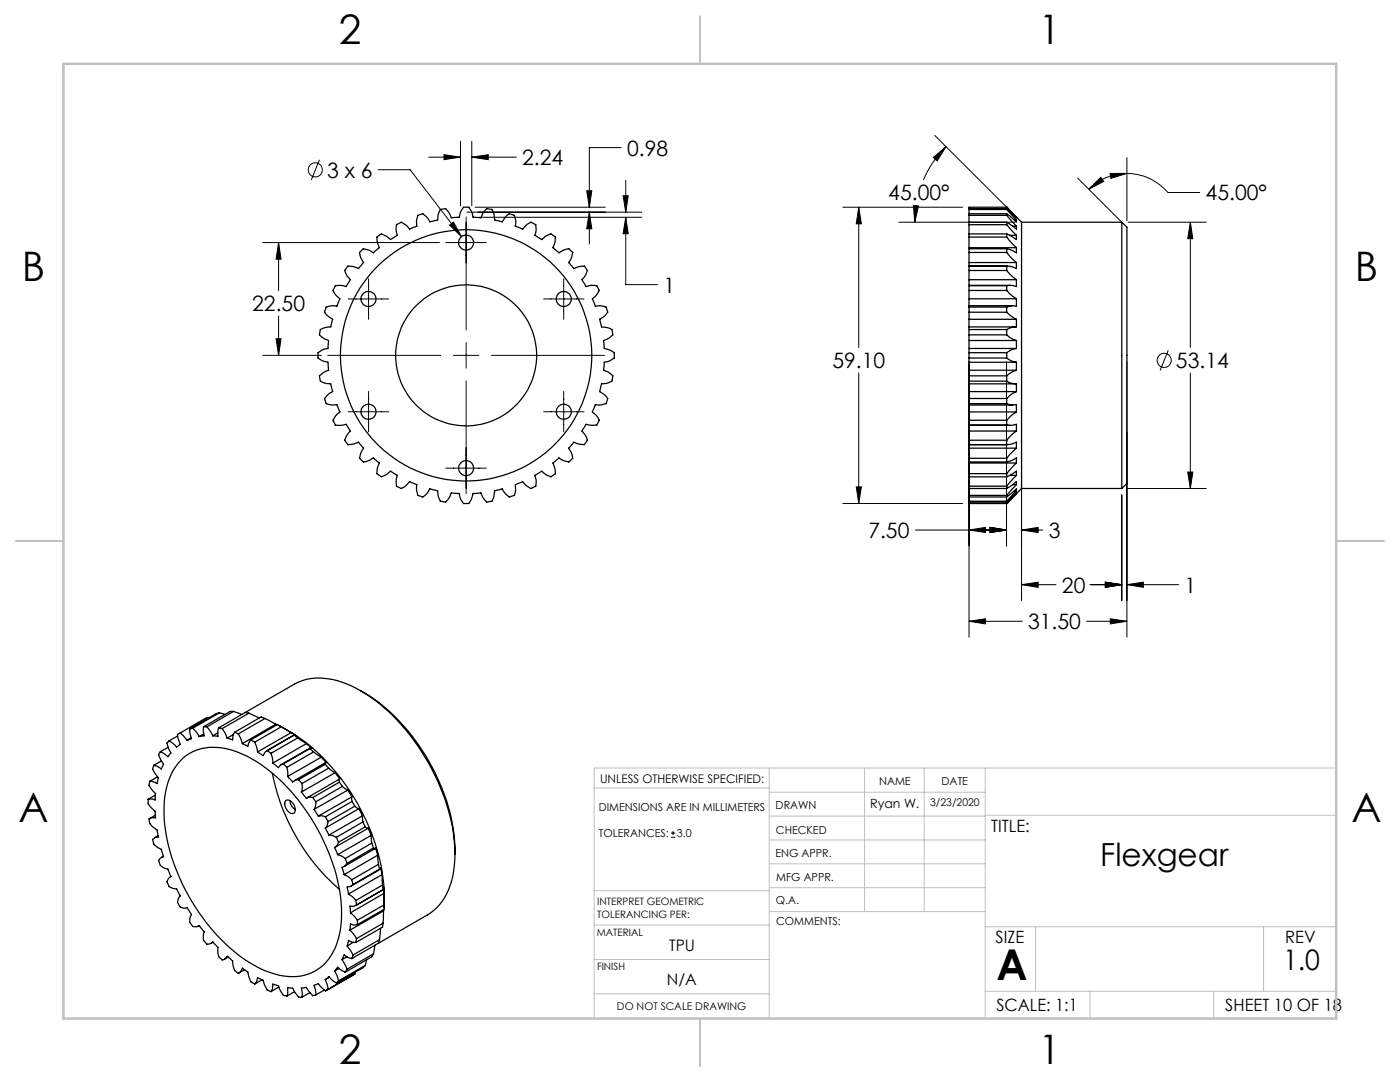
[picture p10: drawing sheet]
<svg xmlns="http://www.w3.org/2000/svg" width="279mm" height="216mm" viewBox="0 0 279 216" stroke-linecap="round" stroke-linejoin="round" font-family="sans-serif">
<g fill="none" stroke="#000" stroke-width=".2">
<path d="M63.7 31.9l-1.6 4M75.5 33.9h6.3l10.3 13.3M85.5 31.4h6.4M88.6 30.9l3.3 .5-3.3 .5zM91.9 28.2v12.9M94.2 31.4l3.2-.5v1zM94.2 28.2v12.9M94.2 31.4h8.8M117.1 38.1h1l-.5 3.2zM124 29.5h-6.4v11.8M124.4 39.1h1l-.5 3.2zM124.9 36v6.3"/>
<path d="M186.3 31.4l2.5-2.2-1.8 2.9zM186.5 27l16.5 16.4M188.8 29.2a20.9 20.9 0 0 0-4.5 6.7M215.1 35.5l8.9 8.9M217.3 37.7l2.4-2.3 .6 .8zM221.5 34.6h3.4l-3.2 1zM224.9 34.6a10.6 10.6 0 0 0-7.6 3.1M224.9 34.6a10.9 10.9 0 0 1 8.2 3.8h6.3M224.9 31.4v12.7M52.4 48.4h35.3M55.6 48.4l.5 3.3h-1zM55.6 48.4v9.6"/>
<path d="M69.5 59.7h8.1M73.6 55.6v8.1M89 48.4h8M89.7 44.9l.8-.6 1.6 2.9zM93 43.3v22.5M93.2 42.3h34.9M94.8 41.3h26M95.7 43.4h32.4M108.5 59.7h8.1M112.5 55.6v8.1M117.6 42.3l.5 3.3h-1zM117.6 42.3v6.4"/>
<path d="M124.9 43.4l.5 3.2h-1zM124.9 43.4v13.4h6.3M168.2 41.3h23.9M171.4 41.3l.5 3.4h-1zM171.4 41.3v28.1M179.4 44.3h23.2M182.3 41l1 .1-.7 3.2zM182.8 40.9l-.2 3.4M225.1 44.3h15.6M237.6 44.3l.5 3.3h-1.1zM237.6 44.3v25M52.4 70.9h11.7"/>
<path d="M55.1 67.6h1l-.5 3.3zM55.6 63v7.9M65.4 70.9h22.5M73.6 78.1v8.1M90.5 70.9h5.1M93 68.4v5M93 76v22.5M98.1 70.9h22.6M112.5 78.1v8.1M171.4 74.4v26.1M193.4 72.2v54.9M200.9 72.2v36.7"/>
<path d="M203.9 72.2v47.6M224.9 72.2v54.9M233.2 69.9l-1.7 4M237.6 74.4v23.1M69.5 82.2h8.1M89 93.4h8M108.5 82.2h8.1M170.9 97.2h1l-.5 3.3zM223.9 98.7v21.1M225.1 97.5h15.6M237 94.2h1.1l-.5 3.3zM168.2 100.5h23.9"/>
<path d="M182.7 105.8h18.2M193.4 105.8l3.3-.6v1.1zM197.6 105.2l3.3 .6-3.3 .5zM203.9 105.8l3.3-.6v1.1zM203.9 116.7l3.3-.5v1zM203.9 105.8h4.2M203.9 116.7h6.8M217.5 116.7h6.4M220.6 116.2l3.3 .5-3.3 .5zM224.9 116.7l3.3-.5v1zM224.9 116.7h10.3M193.4 124l3.3-.5v1z"/>
<path d="M193.4 124h10.6M216.9 124h8M221.6 123.5l3.3 .5-3.3 .5zM133.9 167.1h.9M133.9 166.2h.9M134.3 165.8v.9"/>
<circle cx="62.9" cy="33.9" r="1.42"/>
<circle cx="232.3" cy="71.9" r="1.41"/>
</g>
<g fill="none" stroke="#c0c0c0" stroke-width=".2">
<path d="M118.6 157.2h34.9M153.5 153.2v50M153.5 158.1h43.1M172.5 153.2v28.7M184.4 153.2v28.7M196.6 153.2v50M266.7 153.2h-148.1v50M118.6 177.7h35M153.5 167.6h43.1M153.5 162.8h43.1M153.5 172.4h43.1M153.5 177.1h43.1"/>
<path d="M196.6 162.7h70.1M118.6 198.3h34.9M118.6 191.5h34.9M118.6 184.6h35M153.6 181.9h43M196.6 197.8h70.1M196.6 184.9h70.1M206.7 184.9v12.9M217.5 197.8v5.4M242.2 197.8v5.4M252.2 184.9v12.9"/>
</g>
<path d="M139.7 3.2v9.5M3.1 107.9h9.6M266.7 107.9h9.5M139.7 203.2v9.6" fill="none" stroke="#c0c0c0" stroke-width=".25"/>
<path d="M12.7 12.7h254v190.5h-254z" fill="none" stroke="#c0c0c0" stroke-width=".5"/>
<path d="M88.6 30.9l3.3 .5-3.3 .5zM94.2 31.4l3.2-.5v1zM117.6 42.3l.5 3.3h-1zM117.1 38.1h1l-.5 3.2zM124.9 43.4l.5 3.2h-1zM124.4 39.1h1l-.5 3.2zM55.6 48.4l.5 3.3h-1zM55.1 67.6h1l-.5 3.3zM89.7 44.9l2.4 2.3-1.6-2.9zM193.4 105.8l3.3-.6v1.1zM197.6 105.2l3.3 .6-3.3 .5zM193.4 124l3.3-.5v1zM221.6 123.5l3.3 .5-3.3 .5zM217.3 37.7l3-1.5-.6-.8zM221.5 34.6l.2 1 3.2-1zM203.9 105.8l3.3-.6v1.1zM197.6 105.2l3.3 .6-3.3 .5zM182.3 41l.3 3.3 .7-3.2zM186.3 31.4l.7 .7 1.8-2.9zM220.6 116.2l3.3 .5-3.3 .5zM224.9 116.7l3.3-.5v1zM237.6 44.3l.5 3.3h-1.1zM237 94.2h1.1l-.5 3.3zM203.9 116.7l3.3-.5v1zM220.6 116.2l3.3 .5-3.3 .5zM171.4 41.3l.5 3.4h-1zM170.9 97.2h1l-.5 3.3z" fill="#000"/>
<g fill="none" stroke="#000" stroke-width=".25">
<path d="M71.8 50.4l.7-.8 .9 .2 1.1 .6 1.2-1-.3-.9-.2-1.2 .9-.6 .9 .4 .9 .7 .4-.2 1-.6-.2-1v-1.2l1-.5 .8 .5 .8 .9 1.5-.6-.1-.9 .3-1.2 1-.3 .7 .6 .7 1 .6-.2 .9-.2 .1-1 .5-1.1 1-.2 .7 .8 .5 1.1 1.6-.1 .2-1 .6-1.1h1.1l.5 .9 .3 1.2 1.6 .1 .3-.9 .8-1 1.1 .2 .4 .9 .1 1.2 1.5 .4 .9-1.3 .5-.3 1.1 .3 .2 .9-.1 1.2 1.5 .6 .7-.7 1-.7 .9 .5 .1 1-.2 1.2 1 .6 .3 .2 .7-.6 1.2-.5 .8 .6v1l-.5 1.1 1.2 1 .9-.4 1.1-.4 .8 .8-.2 .9-.6 1.1 1 1.2 .9-.4 1.2-.1 .6 .9-.3 .9-.8 .9 .2 .4 .7 1 .9-.3 1.2 .1 .5 1-.5 .8-.9 .8 .6 1.5 1-.1 1.2 .3 .3 1-.6 .7-1 .7 .4 1.5 1.5 .3 .5 .3 .2 1-.7 .7-1.1 .4 .1 1.6 .9 .3 1.1 .6v1l-.8 .6-1.2 .3-.1 1.6 .9 .3 .9 .8-.2 1.1-.9 .3-1.1 .2-.3 .9-.1 .6 .8 .5 .8 .9-.3 1-1 .3h-1.2l-.6 1.4 .8 .6 .6 1.1-.5 .9-1 .1-1.1-.2-.7 1-.2 .3 .7 .7 .4 1.1-.6 .9h-.9l-1.2-.5-1 1.2 .5 .8 .3 1.2-.8 .8-.9-.2-1.1-.6-1.2 1 .4 .9 .1 1.2-.8 .6-.9-.3-1-.8-.3 .2-1 .7 .2 .9-.1 1.2-.9 .5-.9-.5-.8-.9-1.5 .6 .1 .9-.2 1.2-1.1 .4-.7-.6-.7-1.1-1.5 .4-.2 1.5-.3 .6-1.1 .2-.6-.8-.5-1-1.4 .1h-.2l-.2 .9-.6 1.1h-1.1l-.5-.8-.3-1.2h-.3l-1.3-.1-.4 .8-.8 1-1-.2-.4-.9-.2-1.2-1.5-.4-.5 .9-.9 .8-1-.4-.3-.9 .1-1.2-1.5-.6-.6 .7-1 .7-1-.5v-1l.2-1.1-1-.7-.4-.2-.7 .7-1.1 .4-.9-.6 .1-.9 .4-1.2-1.2-1-.8 .5-1.2 .3-.7-.8 .2-.9 .6-1.1-1.1-1.2-.9 .4-1.2 .1-.6-.9 .3-.8 .8-1-.2-.3-.6-1-.9 .2-1.3-.1-.4-.9 .5-.9 .8-.8-.6-1.4h-.9l-1.2-.3-.3-1 .6-.7 1-.7-.4-1.5-.9-.1-1.2-.4-.2-1.1 .8-.6 1.1-.5-.2-1.6-.9-.2-1-.7v-1l.8-.6 1.1-.3 .1-.2 .1-1.4-.9-.3-1-.8 .2-1 .9-.4 1.2-.2 .4-1.5-1.3-.9-.3-.5 .3-1 .9-.3 1.2 .1 .6-1.5-.7-.6-.6-1 .4-1 1-.1 1.2 .3 .6-1 .2-.4-.6-.7-.5-1.1 .6-.9 1 .1 1.1 .4 1.1-1.2-.5-.8zM193.4 58v1.6M193.4 59.6v1.4M193.4 54v1.8M193.4 55.8v1.1M193.4 52.4v.6M193.4 50.4v2M193.4 49.4v.2M193.4 47.3v2.1M193.4 44.8v1.9M193.4 43v1.3M193.4 46.7v.6"/>
<path d="M193.4 49.6v.8M193.4 58h7.5M193.4 59.6h9.4M193.4 57h7.5M193.4 54h7.5M193.4 55.8h9.4M193.4 52.4h9.4M193.4 50.4h7.5M193.4 49.6h7.5M193.4 49.4h9.4M193.4 47.3h7.5M193.4 46.7h7.5"/>
<path d="M193.4 44.8h7.5M193.4 43h7.5M193.4 42.7h7.5M193.4 41.8h7.5M193.4 41.6h7.5M200.9 58l.6 .6 1.3 1M200.9 54l1.9 1.8M200.9 50.4l1.9 2M200.9 47.3l1.9 2.1M200.9 46.7l1.9 1.1v-.8M200.9 44.8l1.9 2.2M200.9 44.3l1.9 1.4v-.6"/>
<path d="M200.9 43l1.9 2.1M200.9 42.7l1.9 1.6v-.4M200.9 41.8l1.9 2.1M200.9 41.6l1.9 1.9v-.1M200.9 41.3l1.9 2.1M200.9 41.3h.1M200.9 41.3h-7.5v1.7M200.9 41.3l3 3M200.9 44.3h-7.5v.5M200.9 41.6v.2M200.9 42.7v.3M200.9 44.3v.5"/>
<path d="M200.9 46.7v.6M200.9 49.6v.8M200.9 57v1M201.1 53.1h-7.7v.9M201.5 47h1.3M201.6 56.9h-8.2v1.1M202.1 45.1h.7M202.4 43.9h.4M202.7 43.4h.1M202.8 59.6v1.5l-.6-.1-1.3 .3M202.8 55.8v1.4l-.6-.2h-1.3M202.8 52.4v1.2l-1.3-.5h-.6v.9"/>
<path d="M202.8 49.4v1l-1.3-.6-.6-.2M203.9 44.3v53.2M203.9 44.3h20M223.9 44.3v53.2M223.9 44.3l1 1v51.2l-1 1M193.4 71.4v.9M193.4 69.5v.9M193.4 73.9v1.1M193.4 66.8v1.1M193.4 76.1v.5M193.4 65.3v.5M193.4 78.1v1.4"/>
<path d="M193.4 62.3v1.4M193.4 61v.3M193.4 72.3v1.6M193.4 67.9v1.6M193.4 76.6v1.5M193.4 63.7v1.5h9.3M193.4 76.6h9.3M193.4 61h8.7M193.4 71.4h7.5M193.4 72.3h9.4M193.4 69.5h9.4M193.4 70.4h7.5"/>
<path d="M193.4 61.3v1M193.4 65.8v1M193.4 70.4v1M193.4 75v1.1M193.4 79.5v1M193.4 73.9h9.4M193.4 75h7.5M193.4 76.1h7.5M193.4 66.8h7.5M193.4 67.9h9.4M193.4 65.8h7.5M193.4 78.1h9.4"/>
<path d="M193.4 79.5h7.5M193.4 62.3h7.5M193.4 63.7h9.4M193.4 61.3h7.5M200.9 66.8l1.2 .9 .7 .2M200.9 62.3l1.2 1 .7 .4M200.9 76.1l.6 .3 1.3 .2v1.5M200.9 71.4l1.2 .7 .7 .2M200.9 61.3v1M200.9 65.8v1M200.9 70.4v1M200.9 75v1.1"/>
<path d="M200.9 79.5v1M202.8 67.9v1.6M202.8 63.7v1.5l-.6 .1-1.3 .5M202.8 78.1l-.6 .4-1.3 1M202.8 73.9l-1.3 .6-.6 .5M202.8 72.3v1.6M202.8 69.5l-.6 .2-1.3 .7M193.4 80.5v.3M193.4 82.2v1.7M193.4 80.8v1.4M193.4 86v1.8M193.4 84.9v1.1"/>
<path d="M193.4 88.8v.6M193.4 89.4v2M193.4 92.2v.2M193.4 92.4v2.1M193.4 95.2v1.8M193.4 97.5v1.3M193.4 99.2v.8M193.4 80.8h8.7M193.4 97.5h7.5M193.4 83.9v1h8.2M193.4 87.8v.9h7.7M193.4 91.4v.8"/>
<path d="M193.4 94.5v.6h7.5M193.4 97v.5M193.4 98.8v.4M193.4 80.5h7.5M193.4 82.2h9.4M193.4 83.9h7.5M193.4 84.8h7.5M193.4 86h9.4M193.4 87.8h7.5M193.4 89.4h9.4M193.4 91.4h7.5M193.4 92.2h7.5"/>
<path d="M193.4 92.4h9.4M193.4 94.5h7.5M193.4 97h7.5M193.4 98.8h7.5M193.4 99.2h7.5M200.9 92.2l1.2-.4 .7-.4v1M200.9 87.8v.9l1.2-.2 .7-.3v1.2M200.9 84.8h1.2l.7-.1v1.3M200.9 80.5l1.2 .3h.7v1.4M200.9 83.9v.9M200.9 91.4v.8M200.9 94.5v.6"/>
<path d="M200.9 97v.5M200.9 98.8v.4M201.5 94.9h1.3M202.1 96.7h.7M202.4 97.9h.4M202.7 98.5h.1M202.8 98.5l-1.9 2M202.8 98.5v-.1l-1.9 1.8M202.8 97.9l-1.9 2.1M202.8 97.9v-.4l-1.9 1.7M202.8 96.7l-1.9 2.1M202.8 96.7v-.6l-1.9 1.4"/>
<path d="M202.8 94.9l-1.9 2.1M202.8 94.9v-.9l-1.9 1.1M202.8 92.4l-1.9 2.1M202.8 89.4l-1.9 2M202.8 86l-1.3 1.1-.6 .7M202.8 82.2l-.6 .4-1.3 1.3M203.9 97.5l-3 3M203.9 97.5h20M193.4 100v.5h7.5M193.4 100h7.5M193.4 100.2h7.5M200.9 100.5h.1"/>
<path d="M200.9 100v.2M72 137.9a37.4 37.4 0 0 1 14.7 16.1 35.7 35.7 0 0 1 4.1 16.4M29.6 159.5v.9l1.3 1.5 .1 1.3h-.7l-.6 .2a2.59 2.59 0 0 0 1.6 2.2l.3 1.4-.7 .1-.5 .4a2.41 2.41 0 0 0 1.8 2l.4 1.4-.6 .3-.4 .5a2.06 2.06 0 0 0 1.9 1.7l.6 1.5M29.9 155.9l-.2 .8 .7 1 .6 .7v1.1l-.1 .1-.4-.1h-.9M30.7 152.7l-.3 .7 1.2 1.8-.3 1.2-.8-.4-.6-.1M31 158.6l-1.4 .9M31.4 155l-1.5 .9M32 150l-.4 .6 1 1.9-.4 1-.8-.6-.7-.2M32.2 151.8l-1.5 .9M33.5 149.1l-1.5 .9M33.8 147.8l-.5 .5 .4 1.1 .4 .8-.5 .7-1.6-.9M35.5 146.9l-1.7 .9"/>
<path d="M35.9 146.3l-.5 .2 .6 2-.7 .5-.1 .1-1.4-1.3M35.9 146.3l1.5 1.4M36.5 151.3a10.4 10.4 0 0 1 11.1-1.2 31.9 31.9 0 0 1 14 12.4 35.5 35.5 0 0 1 6.5 21.7 11.8 11.8 0 0 1-4.6 9.2 10.3 10.3 0 0 1-9.8 .6 30.9 30.9 0 0 1-14-12 37.3 37.3 0 0 1-7-20.7 13.5 13.5 0 0 1 3.8-10zM37.9 145.5l.3 1.9-.8 .3M38.2 147.2l-.8 .5M38.5 145.3l.6 .6 .7 1.1M38.5 145.3l-.6 .2M40.6 145v1l.1 .8-.9 .2M40.6 145h.7M40.7 146.4l-.9 .6M41.3 145l1.2 1.8M41.7 143.3l-.5-.1-5.3 3.1"/>
<path d="M43.5 146.2l-1 .6M43.6 145.2l-.1 .5v1.2l-1-.1M43.6 145.2l.7 .2M43.8 142.2l1.1 .4M43.8 142.2l-.6 .2-5.3 3.1M43.8 142.2l-5.3 3.1M44.3 145.4l1 1.9M46.6 146.6l-1.3 .7M46.6 142l1.7 .6M46.6 142h-.7l-5.3 3M46.6 142l-5.3 3M46.8 146.1l-.3 .8-.1 .7-1.1-.3"/>
<path d="M46.8 146.1l.8 .3M47.6 146.4l.8 2M48.9 142.2l9.8-5.7a11.2 11.2 0 0 1 9.5-.4 30.7 30.7 0 0 1 13.9 10.9 42.2 42.2 0 0 1 8.6 21.3l.1 2.1M48.9 142.2l.8 .1M48.9 142.2l-5.3 3M49.7 142.3l2.1 1M49.7 142.3l-5.4 3.1M50.1 147.6l-.5 .7-.1 .6-1.1-.5M50.1 147.6l.7 .5M50.8 148.1l.4 .8 .2 1.1M52.9 143.4l2.1 1.1M52.9 143.4l-.8-.3-5.3 3"/>
<path d="M52.9 143.4l-5.3 3M53.3 149.8l-.5 .4-.3 .6-1.1-.8M53.3 149.8l.8 .5M54.1 150.3l.3 .9 .1 1.1M54.4 154.3a41.3 41.3 0 0 0 13.3 23.1M54.5 152.3l1.1 .9 .3-.5 .7-.3M55 144.5l.3 .1M55 144.5l-6.6 3.9M55.8 144.8a38.6 38.6 0 0 1 16.2 16.8 38 38 0 0 1 4.7 19.8l-5.4 3.1M56.1 145l2 1.2M56.1 145l-.7-.4-5.3 3M56.1 145l-5.3 3.1"/>
<path d="M56.6 152.4l.7 .7M57 159.8a1.07 1.07 0 0 1 1.5 .6 1.31 1.31 0 0 1 0 1.9 1.87 1.87 0 0 1-1.5-2.5zM57.3 153.1l.1 .9v.9M57.4 154.9l1 1.1 .5-.3 .7-.1M57.9 159.8a2.38 2.38 0 0 0 1 1.8M58.1 146.2l1.1 .7-.5-.2M58.1 146.2l-6.7 3.8M58.7 146.7h.1M58.7 146.7l-5.5 3.1M58.7 146.7l.7 .5M58.7 146.7l-5.4 3.1M59.4 147.2l1.7 1.2"/>
<path d="M59.4 147.2l-5.3 3.1M59.6 155.6l.7 .8M60.1 158l1 1.3 .5-.2h.8M60.3 156.4v.8l-.2 .8M61.1 148.4l1.1 .9-.2-.1-.2 .2M61.1 148.4l-6.6 3.9M61.8 149.4l.8 .6M61.8 149.4l-5.2 3M61.9 149.3l-5.8 3.3M62.4 159.1l.6 .9M62.6 150l1.5 1.1M62.6 150l-5.3 3.1"/>
<path d="M63 160v.8l-.3 .7M64.1 151.1l1 1.1-.2 .1v.2M64.1 151.1l-6.7 3.8M64.9 152.5l.7 .8M64.9 152.5l-5.3 3.1M64.9 152.2l-6.1 3.6M65.6 153.3l1.3 .9M65.6 153.3l-5.3 3.1M66.9 154.2l.9 1.2M66.9 154.2l-6.8 3.8M67.7 156.1l.1-.7-6.6 3.8M67.7 156.1l.6 .8"/>
<path d="M67.7 156.1l-5.3 3M68.3 156.9l1.1 .8M68.3 156.9l-5.3 3.1M69.4 157.7l.8 1.3M69.4 157.7l-6.7 3.8M70.2 159l.1 .9M70.2 159l-6.7 3.8M70.3 159.9l.5 1M70.3 159.9l-5.4 3.1M31 162.7l-1.2 .6M31.5 166.8l-.7 .4M32.6 170.9l-.4 .2"/>
<path d="M34.1 174.9l-.3 .2-.5 .8a1.86 1.86 0 0 0 1.9 1.5l.8 1.4-.4 .6-.2 .7 .5 .9 .9 .2h.6l.5 .8a.85 .85 0 0 1 0 1.2v.8l.6 .9h.8l.5-.2M34.1 174.9h-.1M62.7 161.5l.8 1.3M63.5 162.8h.6l.8 .2M64.9 165.2l.8 1.4M64.9 163l.6 .9M65.5 163.9l-.2 .7-.4 .6M65.7 166.6l.6 .1 .8 .4M67.1 167.1l.5 1M67.4 170.5l.7 .2 .8 .6M67.6 168.1l-.3 .5-.5 .5 .6 1.4M68.7 174.5l.7 .3 .8 .7"/>
<path d="M68.9 171.3l.4 1M69.3 172.3l-.4 .5-.6 .3 .4 1.4M69.5 178.4l.7 .5 .8 .8M70.2 175.5l.2 1M70.4 176.5l-.4 .3-.7 .2 .2 1.4M70.8 160.9l.8 .5M70.8 160.9l-5.3 3M71 179.7l.2 .9-.6 .2h-.7l.1 1.3M71.6 161.4l.8 1.4M71.6 161.4l-6.7 3.8M72.4 162.8v1.2M72.4 162.8l-6.7 3.8"/>
<path d="M72.4 164l.5 1M72.4 164l-5.3 3.1M72.9 165l.5 .2M72.9 165l-5.3 3.1M73.4 165.3l-6.5 3.8M73.5 165.2l.6 1.5M74.1 166.7l.1 1.5M74.1 166.7l-6.7 3.8M74.2 168.2l.3 1M74.2 168.2l-5.3 3.1M74.5 169.2l.2 .1 .3-.1 .4 1.4M74.5 169.2l-5.2 3.1"/>
<path d="M74.9 169.3l-6.2 3.6M75.4 170.6l.1 1.9M75.4 170.6l-6.7 3.9M75.5 172.5l.2 .9M75.5 172.5l-5.3 3M75.7 173.4h.2l.1-.3 .2 1.4M75.7 173.4l-5.3 3.1M75.9 173.5l-5.8 3.3M76.2 174.5l.1 2.1M76.2 174.5l-6.7 3.9M76.3 176.6l.2 .9-5.5 3.2M76.3 176.6l-5.3 3.1"/>
<path d="M76.5 177.5l.1-.6v1.4M76.6 178.3l.1 2.3-5.4 3M76.6 178.3l-6.6 3.8M90.8 170.4a15.2 15.2 0 0 1-3.5 10.6l-1.8 1.4-10 5.8M39.8 184.7l.6 .8a.67 .67 0 0 1 .2 .8v1.3l.7 .8 .7-.1 .5-.3 .2 .2a1.66 1.66 0 0 1 .8 1.8l.1 .9 .7 .7 .7-.3 .3-.5 .3 .2a1.81 1.81 0 0 1 .9 1.8l.3 .8 .8 .6 .5-.4 .3-.6 1.1 .8 .6 1.9 .7 .5M39.8 184.7h-.1M42.5 188l-.4 .2M45.5 191l-.7 .4M48.8 193.5l-1.1 .7M50.8 196.4l.5-.7 .1-.6 1.1 .5 .8 2 .8 .3M52.3 195.5l-1.5 .9M54.1 197.9l.3-.8 .1-.7 1.1 .3 1 1.9 .7 .2"/>
<path d="M55.6 197l-1.5 .9M57.3 198.8l.1-.5v-1.2l1 .1 1.2 1.8h.7M58.8 197.9l-1.5 .9M61.8 198.1l-1.5 .9M63 198.5l-.6 .2-1.3-1.7-.8 .1-.2 .1 .2 .8v1M64.7 197.6l-1.7 .9M64.9 195.5l.8-.6 .8 .8 .6 .4M64.9 195.5l.6 1.9M64.9 197.7l-1.4-1.4-.8 .3 .3 1.9M65.5 197.4l-.6 .3M65.7 195l-.8 .5M66.8 193.7l.6-.7 1.5 1"/>
<path d="M66.8 193.7l.4 .9 .4 1.1M67.6 195.7l-.5 .4M67.7 193.3l-.9 .4M68.3 191.5l1 1.9M69.3 193.4l-.4 .6M69.3 190.9l-1 .6M69.3 188.8l1.1 1.8M69.9 185.6l1.3 1.7M70 182.1l1.3 1.5M70.2 191.3l-.7-.2-.8-.6-.4 1M70.4 190.6l-.2 .7M70.5 188l-1.2 .8"/>
<path d="M70.8 194.4l-5.9 3.3M70.8 194.4l-5.3 3M70.9 194l-.1 .4M71 188.1l-.6-.1-.9-.4-.2 1.2M71.2 187.3l-.2 .8M71.3 184.5h-.9l-.4-.1-.1 1.2M71.3 183.6v.9M72.9 192.7l-.5 .4-5.3 3M72.9 192.7l-5.3 3M73.2 191.5l-.3 1.2M74.5 190.3l-.3 .6-5.3 3.1M74.5 190.3l-5.2 3.1"/>
<path d="M74.8 188.6l-.3 1.7M75.5 188.2l-5.3 3.1M75.7 187.5l-.2 .7M75.7 187.5l-5.3 3.1M76 185.2l-.3 2.3M76.4 184.2l-.1 .8-5.3 3.1M76.4 184.2l-5.2 3.1M76.6 181.8l-.2 2.4M76.6 181.8l-6.7 3.8M76.6 181.5v.3"/>
<circle cx="73.5" cy="59.7" r="1.5"/>
<circle cx="93" cy="48.4" r="1.51"/>
<circle cx="112.5" cy="59.7" r="1.5"/>
<circle cx="93" cy="70.9" r="14.1"/>
<circle cx="93" cy="70.9" r="25.1"/>
<circle cx="73.5" cy="82.2" r="1.5"/>
<circle cx="93" cy="93.4" r="1.5"/>
<circle cx="112.5" cy="82.2" r="1.5"/>
</g>
<text font-size="8.5" x="198.9" y="195.5">A</text>
<g font-size="8.1">
<text x="67.6" y="8.9">2</text>
<text x="207.3" y="8.9">1</text>
<text x="4.4" y="56.2">B</text>
<text x="270.4" y="56.2">B</text>
<text x="3.7" y="164.1">A</text>
<text x="269.7" y="164.1">A</text>
<text x="67.6" y="212.4">2</text>
<text x="207.3" y="212.4">1</text>
</g>
<text font-size="6.3" x="219.6" y="172.9">Flexgear</text>
<text font-size="5.6" x="256.1" y="193.5">1.0</text>
<g font-size="4.2">
<text x="65.3" y="35.4">3 x 6</text>
<text x="104.2" y="32.9">2.24</text>
<text x="125.2" y="31">0.98</text>
<text x="177.3" y="40">45.00°</text>
<text x="240.6" y="40">45.00°</text>
<text x="132.4" y="58.4">1</text>
<text x="50.3" y="62.1">22.50</text>
<text x="166.1" y="73.5">59.10</text>
<text x="234.7" y="73.4">53.14</text>
<text x="173.3" y="107.3">7.50</text>
<text x="209.3" y="107.3">3</text>
<text x="211.9" y="118.3">20</text>
<text x="236.4" y="118.2">1</text>
<text x="205.2" y="125.6">31.50</text>
</g>
<g font-size="3.4">
<text x="197.8" y="166">TITLE:</text>
<text x="198.7" y="188.1">SIZE</text>
<text x="256.5" y="188.2">REV</text>
<text x="198.8" y="201.7">SCALE: 1:1</text>
<text x="244.5" y="201.7">SHEET 10 OF 18</text>
</g>
<g font-size="3.2">
<text x="133.5" y="189.8">TPU</text>
<text x="133.1" y="196.6">N/A</text>
</g>
<text font-size="2.5" x="173.7" y="161.3">Ryan W.</text>
<text font-size="2.4" x="119.8" y="156.2">UNLESS OTHERWISE SPECIFIED:</text>
<g font-size="2.2">
<text x="119.5" y="161.8">DIMENSIONS ARE IN MILLIMETERS</text>
<text x="154.8" y="161.4">DRAWN</text>
<text x="175.4" y="156.6">NAME</text>
<text x="187.9" y="156.7">DATE</text>
<text x="119.5" y="167.1">TOLERANCES:</text>
<text x="135.1" y="167.1">3.0</text>
<text x="154.9" y="166.3">CHECKED</text>
<text x="154.8" y="171">ENG APPR.</text>
<text x="154.9" y="175.7">MFG APPR.</text>
<text x="154.9" y="180.4">Q.A.</text>
<text x="154.9" y="184.6">COMMENTS:</text>
</g>
<g font-size="2.1">
<text x="185.6" y="160.7">3/23/2020</text>
<text x="123.1" y="201.6">DO NOT SCALE DRAWING</text>
</g>
<g font-size="2">
<text x="119.2" y="180.6">INTERPRET GEOMETRIC</text>
<text x="119.2" y="183.1">TOLERANCING PER:</text>
<text x="119.1" y="186.7">MATERIAL</text>
<text x="119.1" y="193.5">FINISH</text>
</g>
</svg>
